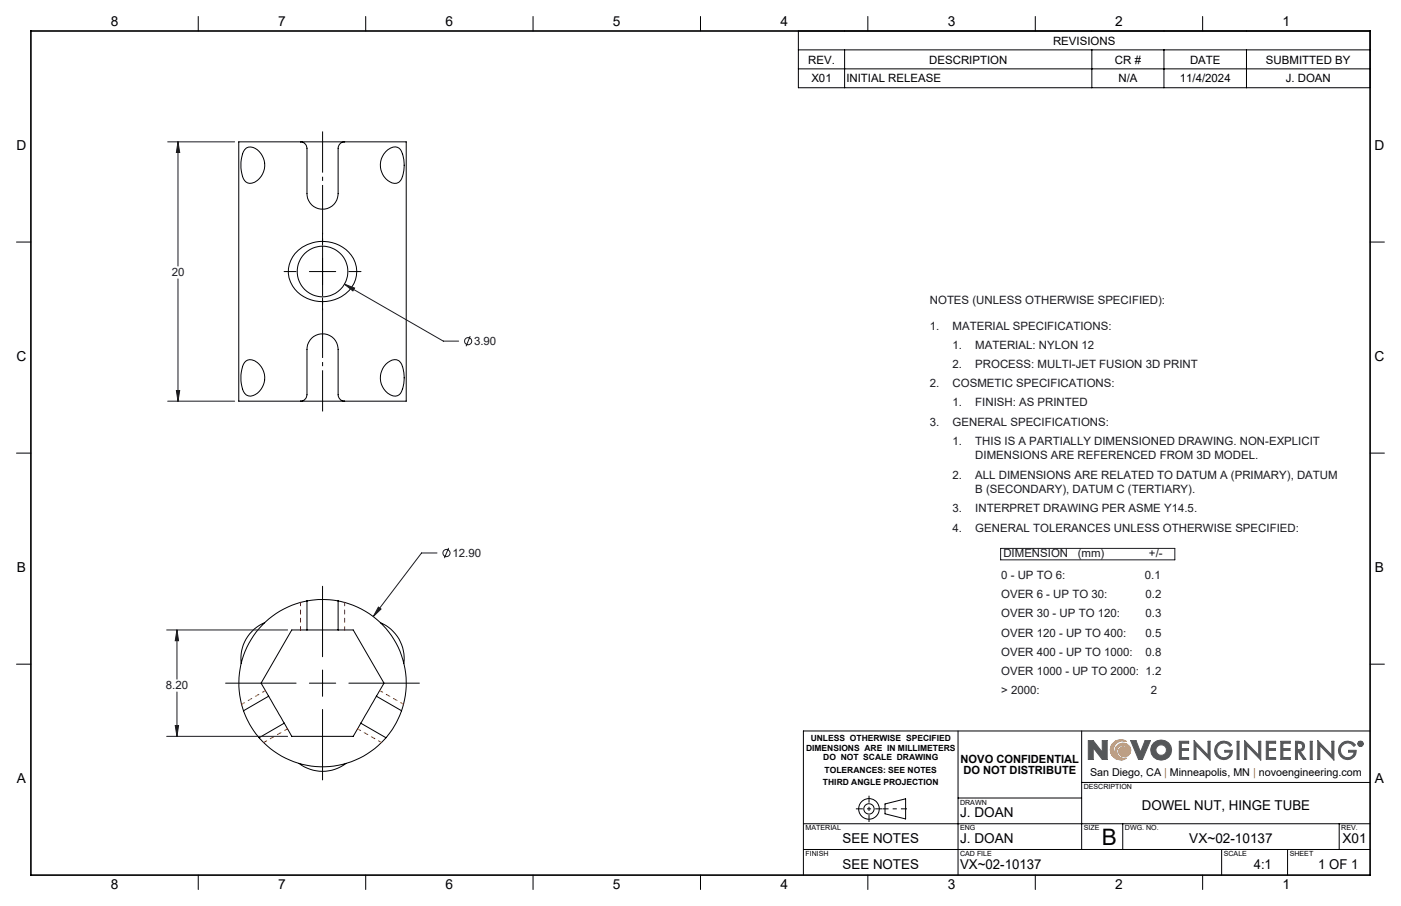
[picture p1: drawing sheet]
<svg xmlns="http://www.w3.org/2000/svg" width="432mm" height="279mm" viewBox="0 0 432 279" stroke-linecap="round" stroke-linejoin="round" font-family="sans-serif">
<g fill="none" stroke="#000" stroke-width=".31">
<path d="M61.1 5.1v4.5M112.7 5.1v4.5M164.3 5.1v4.5M215.9 5.1v4.5M267.5 5.1v4.5M319.1 5.1v4.5M370.7 5.1v4.5M75.4 46.2a2.88 2.88 0 0 1 4.5 .6 5.9 5.9 0 0 1-2.3 9.7 2.8 2.8 0 0 1-3.1-2.9 10.3 10.3 0 0 1 .9-7.4zM92.6 43.7h-19v80h19M92.6 43.7a2.01 2.01 0 0 1 2 2v14a4.8 4.8 0 0 0 4.8 4.8 4.8 4.8 0 0 0 4.8-4.8v-14a1.97 1.97 0 0 1 2-2M92.6 43.7h13.6M106.2 43.7h19v80h-19"/>
<path d="M118.9 46.8a2.98 2.98 0 0 1 4.5-.7 10.7 10.7 0 0 1 0 9.6 2.65 2.65 0 0 1-3.9 0 6 6 0 0 1-.6-8.9zM5.1 74.6h4.4M90.9 78.2a11.2 11.2 0 0 1 18.6 2.8 9.2 9.2 0 0 1-7.6 11.7 10.5 10.5 0 0 1-13-8.4 8.9 8.9 0 0 1 2-6.1zM422.3 74.6h4.4M75.8 111.3a3.2 3.2 0 0 1 4.1 1.1 5.9 5.9 0 0 1-2.6 9.8 2.97 2.97 0 0 1-2.8-3.1 10.4 10.4 0 0 1 .9-7.3zM118.9 112.4a3 3 0 0 1 4.5-.6 10.7 10.7 0 0 1 0 9.5 2.6 2.6 0 0 1-3.9-.1 6.1 6.1 0 0 1-.6-8.8zM5.1 139.7h4.4M92.6 123.7a2.01 2.01 0 0 0 2-2v-14a4.8 4.8 0 0 1 4.8-4.8 4.8 4.8 0 0 1 4.8 4.8v14a1.97 1.97 0 0 0 2 2M92.6 123.7h13.6M422.3 139.7h4.4M81.6 192a12 12 0 0 0-7.3 12.6M94.6 194.3h-4.7l-9.4 16.4 2.3 4"/>
<path d="M94.6 185.3a25.8 25.8 0 0 0-19.5 33.9M94.6 194.3h9.6M94.6 185.3a27.1 27.1 0 0 1 9.6 0M94.6 185.3v9M104.2 194.3h4.7l9.5 16.4-2.4 4M104.2 185.3a25.8 25.8 0 0 1 19.6 33.9M104.2 185.3v9M117.2 192a11.9 11.9 0 0 1 7.3 12.6M5.1 204.8h4.4M75.1 219.2a24.6 24.6 0 0 0 4.8 8.3M82.8 214.7l4.8 8.3M82.8 214.7l-7.7 4.5"/>
<path d="M116 214.7l-4.8 8.3M116 214.7l7.8 4.5M123.8 219.2a26.1 26.1 0 0 1-4.8 8.3M422.3 204.8h4.4M79.9 227.5a25.8 25.8 0 0 0 39.1 0M87.6 223l2.3 4.1h19l2.3-4.1M87.6 223l-7.7 4.5M92.2 235.4a12 12 0 0 0 14.4 0M111.2 223l7.8 4.5M295.3 225.4v44.5M333.4 225.4v36.6M422.3 225.4h-174.7v44.5"/>
<path d="M247.6 254h174.7M272.8 247.9l6.3-1.6v6.3l-6.3-1.6zM295.3 246.1h38.1M333.4 241.3h88.9M346 254v8M412.7 254v8M61.1 269.9v4.4M112.7 269.9v4.4M164.3 269.9v4.4M215.9 269.9v4.4M247.6 262h174.7M267.5 269.9v4.4"/>
<path d="M319.1 269.9v4.4M370.7 269.9v4.4M376.5 262v7.9M396.8 262v7.9"/>
<circle cx="99.4" cy="83.7" r="7.8"/>
<circle cx="267.8" cy="249.5" r="1.59"/>
<circle cx="267.8" cy="249.5" r="3.2"/>
</g>
<path d="M92.6 185.8v8.5M106.2 194.3v-8.5M81.8 213l-7.3 4.2M124.4 217.2l-7.4-4.2M81.3 229l7.3-4.3M110.2 224.7l7.4 4.3" fill="none" stroke="#f00" stroke-width=".31" stroke-dasharray="6.3 1.3 1.3 1.3 1.3 1.3" stroke-dashoffset="5.3"/>
<path d="M342.7 229.6a3.1 3.1 0 0 1 4.5-.9 2.82 2.82 0 0 0-3.9 1.7 2.82 2.82 0 0 0 2.3 3.6 2.45 2.45 0 0 1-1.1-4.2 2.45 2.45 0 0 1 4 1.5 1.88 1.88 0 0 1-1.9 2.1 1.88 1.88 0 0 1-1.8-2.2l.6-.7a1.82 1.82 0 0 1 2.4 1.5 1.89 1.89 0 0 0-2.6-2 1.89 1.89 0 0 0-.3 3.3l1.5 .6 .8-.1a3.2 3.2 0 0 1-4-.2 3.2 3.2 0 0 1-.5-4z" fill="none" stroke="#f78d2a" stroke-width=".31"/>
<g fill="none" stroke="#555759" stroke-width=".31">
<path d="M336.9 230.6v3.6h-1.5v-5.8h1.5l2.8 3.6M336.9 230.6h.1M337 230.6l2.7 3.6h1.5v-5.8h-1.5v3.6M339.7 232h.1M348.5 228.4h1.6l1.4 3.6 1.4-3.6h1.7l-2.5 5.8h-1.2zM363.5 228.6h2.9v.6h-2.3v1.7h2.2v.5h-2.2v2.2h2.3v.6h-2.9zM368 228.4l4.3 4.5v-4.3h.7v5.8l-4.4-4.5v4.3h-.6zM375.4 229.2a2.89 2.89 0 0 1 4.2 .5l-.5 .5a2.26 2.26 0 0 0-3.2-.7 2.26 2.26 0 0 0-.5 3.2 2.26 2.26 0 0 0 3.3 .4l.5-1.1h-1.7v-.6h2.3a2.78 2.78 0 0 1-4 2.5 2.78 2.78 0 0 1-.4-4.7zM381.3 228.6h.6v5.6h-.6zM383.6 228.4l4.3 4.5v-4.3h.7v5.8l-4.4-4.5v4.3h-.6zM390.3 228.6h2.9v.6h-2.3v1.7h2.2v.5h-2.2v2.2h2.3v.6h-2.9zM394.8 228.6h2.9v.6h-2.3v1.7h2.2v.5h-2.2v2.2h2.3v.6h-2.9z"/>
<path d="M399.3 228.6a2.74 2.74 0 0 1 2.6 .8l.2 .8-.3 .9-1.1 .6 1.8 2.5h-.8l-1.7-2.5h-.1v2.5h-.6zM399.9 229.2l1.1 .1a1.02 1.02 0 0 1 0 1.7l-1.1 .2zM403.8 228.6h.6v5.6h-.6zM406.2 228.4l4.3 4.5v-4.3h.6v5.8l-4.3-4.5v4.3h-.6zM413.6 229.2a2.89 2.89 0 0 1 4.2 .5l-.5 .5a2.25 2.25 0 0 0-3.3-.7 2.25 2.25 0 0 0-.2 3.4 2.25 2.25 0 0 0 3.4-.3l.1-.6h-1.6v-.6h2.3a2.79 2.79 0 0 1-4 2.5 2.79 2.79 0 0 1-.4-4.7zM419 228.9l.6 .1-.1 .4 .2 .4-.4-.4-.3 .4zM419.2 229l.3 .2-.3 .1z"/>
<circle cx="357.9" cy="231.3" r="1.64"/>
<circle cx="357.9" cy="231.3" r="3.2"/>
<circle cx="419.3" cy="229.4" r=".85"/>
<circle cx="419.3" cy="229.4" r=".71"/>
</g>
<path d="M279.5 249.4h-7.5" fill="none" stroke="#000" stroke-width=".31" stroke-dasharray="15.2 1.3 1.3 1.3" stroke-dashoffset="13.4" stroke-linecap="butt"/>
<path d="M263.8 249.4h8.1M267.8 245.4v8.1" fill="none" stroke="#000" stroke-width=".31" stroke-dasharray="15.2 1.3 1.3 1.3" stroke-dashoffset="13.1" stroke-linecap="butt"/>
<path d="M9.5 9.6h412.8v260.3h-412.8z" fill="none" stroke="#000" stroke-width=".5"/>
<path d="M343 229.1a3.2 3.2 0 0 1 4.2-.4 2.82 2.82 0 0 0-3.9 1.7 2.82 2.82 0 0 0 2.3 3.6 2.43 2.43 0 0 1-1.9-2.8 2.43 2.43 0 0 1 2.7-2 2.43 2.43 0 0 1 2.1 2.7 1.82 1.82 0 0 1-2.5 1.5 1.82 1.82 0 0 1-.9-2.7 1.73 1.73 0 0 1 2.7 1.3 1.9 1.9 0 0 0-2.6-2 1.9 1.9 0 0 0-.3 3.3l.8 .5h1.5a3.2 3.2 0 0 1-4.2-.4 3.2 3.2 0 0 1 0-4.3z" fill-rule="evenodd" fill="#f78d2a"/>
<path d="M335.4 228.4v5.8h1.5v-3.6l2.8 3.6h1.5v-5.8h-1.5v3.6l-2.8-3.6zM348.5 228.4l2.4 5.8h1.2l2.5-5.8h-1.7l-1.4 3.6-1.4-3.6zM355.6 229.1a3.1 3.1 0 0 0 .2 4.6 3.1 3.1 0 0 0 4.6-.6 3.1 3.1 0 0 0-1-4.5l-1.8-.4-1 .3zM356.2 231.3a1.65 1.65 0 0 1 3.3 0 1.65 1.65 0 0 1-3.3 0zM363.5 228.6v5.6h2.9v-.6h-2.3v-2.2h2.2v-.5h-2.2v-1.7h2.3v-.6zM368 228.4v5.8h.6v-4.3l4.4 4.5v-5.8h-.7v4.3zM375.2 229.3a2.79 2.79 0 0 0 .7 4.7 2.79 2.79 0 0 0 3.9-2.6h-2.3v.6h1.7a2.16 2.16 0 0 1-3 1.4 2.16 2.16 0 0 1-.9-3.2 2.22 2.22 0 0 1 3.8 0l.5-.5a2.92 2.92 0 0 0-4.4-.4zM381.3 228.6v5.6h.6v-5.6zM383.6 228.4v5.8h.6v-4.3l4.4 4.5v-5.8h-.7v4.3zM390.3 228.6v5.6h2.9v-.6h-2.3v-2.2h2.2v-.5h-2.2v-1.7h2.3v-.6zM394.8 228.6v5.6h2.9v-.6h-2.3v-2.2h2.2v-.5h-2.2v-1.7h2.3v-.6zM399.3 228.6v5.6h.6v-2.5l1.8 2.5h.8l-1.8-2.5 1.1-.6 .3-1.3a1.6 1.6 0 0 0-2.1-1.2zM399.9 229.2l1.3 .3 .3 .4-.3 1-1.3 .3zM403.8 228.6v5.6h.6v-5.6zM406.2 228.4v5.8h.6v-4.3l4.3 4.5v-5.8h-.6v4.3zM413.3 229.4a2.79 2.79 0 0 0 .9 4.6 2.79 2.79 0 0 0 3.8-2.6h-2.3v.6h1.6a2.18 2.18 0 0 1-3.2 1.3 2.18 2.18 0 0 1-.4-3.5 2.22 2.22 0 0 1 3.6 .4l.5-.5a2.89 2.89 0 0 0-4.5-.3zM419 228.9v.9h.2v-.4l.5 .4-.2-.4 .2-.4zM419.2 229l.3 .2-.3 .1zM418.5 229.4a.85 .85 0 0 0 1.7 0 .85 .85 0 0 0-1.7 0zM418.6 229.4a.71 .71 0 0 1 1.4 0 .71 .71 0 0 1-1.4 0z" fill-rule="evenodd" fill="#555759"/>
<g fill="none" stroke="#191924" stroke-width=".31">
<path d="M51.7 43.7h20.6M54.9 43.7l.5 3.3h-1zM54.9 43.7v38.4M54.9 86v37.7M106.2 87.6l3.1 1.2-.5 .9zM106.2 87.6l30.4 17.6h4.8M144.9 103.6l-1.2 3.2M51.7 123.7h20.6M54.4 120.4h1l-.5 3.3zM134.7 170.5h-4.8l-14.9 19.6M138.3 169l-1.3 3.1M308.4 169.1h53.7v3.5h-53.7z"/>
<path d="M51.4 194.3h37.3M54.5 194.3l.5 3.3h-1zM54.5 194.3v15.1M116.6 187.2l.8 .6-2.4 2.3zM54.5 213.4v13.7M51.4 227.1h37.3M54 223.8h1l-.5 3.3z"/>
<circle cx="144.3" cy="105.2" r="1.1"/>
<circle cx="137.6" cy="170.5" r="1.1"/>
</g>
<path d="M99.4 40.5v86.4" fill="none" stroke="#000" stroke-width=".31" stroke-dasharray="15.2 1.3 1.3 1.3" stroke-dashoffset="2.5" stroke-linecap="butt"/>
<g fill="none" stroke="#000" stroke-width=".31">
<path d="M246.1 9.6h176.2v17.5h-176.2zM246.1 15.4h176.2M260.3 15.4v11.7M336.5 15.4v11.7M358.7 15.4v11.7M384.2 15.4v11.7M246.1 21.2h176.2M99.4 71.9v3.7M99.4 79.7v8.1M87.6 83.7h3.7M95.4 83.7h8.1M99.4 91.9v3.7"/>
<path d="M107.5 83.7h3.8M99.4 180.8v21.7M69.5 210.7h21.8M95.4 210.7h8.1M99.4 206.6v8.1M99.4 218.8v21.7M107.5 210.7h21.8"/>
</g>
<path d="M106.2 87.6l2.6 2.1 .5-.9zM54.9 43.7l.5 3.3h-1zM54.4 120.4h1l-.5 3.3zM116.6 187.2l-1.6 2.9 2.4-2.3zM54.5 194.3l.5 3.3h-1zM54 223.8h1l-.5 3.3z" fill="#191924"/>
<text font-size="7" x="339.5" y="260.5">B</text>
<g font-size="4.2">
<text x="34.1" y="8.1">8</text>
<text x="85.7" y="8.1">7</text>
<text x="137.3" y="8.1">6</text>
<text x="188.9" y="8.1">5</text>
<text x="240.5" y="8.1">4</text>
<text x="292.1" y="8.1">3</text>
<text x="343.7" y="8.1">2</text>
<text x="395.3" y="8.1">1</text>
<text x="5.1" y="46.4">D</text>
<text x="423.7" y="46.4">D</text>
<text x="5.1" y="111.4">C</text>
<text x="423.7" y="111.4">C</text>
<text x="5.2" y="176.5">B</text>
<text x="423.8" y="176.5">B</text>
<text x="5.2" y="241.6">A</text>
<text x="423.8" y="241.6">A</text>
<text x="351.9" y="249.9">DOWEL NUT, HINGE TUBE</text>
<text x="295.9" y="252">J. DOAN</text>
<text x="259.7" y="260">SEE NOTES</text>
<text x="295.9" y="260">J. DOAN</text>
<text x="366.5" y="260">VX~02-10137</text>
<text x="413.8" y="260">X01</text>
<text x="259.7" y="267.9">SEE NOTES</text>
<text x="295.9" y="267.9">VX~02-10137</text>
<text x="386.4" y="267.9">4:1</text>
<text x="406.3" y="267.9">1 OF 1</text>
<text x="34.1" y="274.2">8</text>
<text x="85.7" y="274.2">7</text>
<text x="137.3" y="274.2">6</text>
<text x="188.9" y="274.2">5</text>
<text x="240.5" y="274.2">4</text>
<text x="292.1" y="274.2">3</text>
<text x="343.7" y="274.2">2</text>
<text x="395.3" y="274.2">1</text>
</g>
<g font-size="3.5">
<text x="324.6" y="13.8">REVISIONS</text>
<text x="249.1" y="19.6">REV.</text>
<text x="286.4" y="19.6">DESCRIPTION</text>
<text x="343.6" y="19.6">CR #</text>
<text x="366.8" y="19.6">DATE</text>
<text x="390.2" y="19.6">SUBMITTED BY</text>
<text x="250.1" y="25.4">X01</text>
<text x="260.8" y="25.4">INITIAL RELEASE</text>
<text x="344.7" y="25.4">N/A</text>
<text x="363.6" y="25.4">11/4/2024</text>
<text x="396.3" y="25.4">J. DOAN</text>
<text x="296.1" y="235.2">NOVO CONFIDENTIAL</text>
<text x="296.9" y="238.7">DO NOT DISTRIBUTE</text>
</g>
<g font-size="3.5" fill="#191924">
<text x="52.9" y="85.2">20</text>
<text x="286.6" y="93.8">NOTES (UNLESS OTHERWISE SPECIFIED):</text>
<text x="286.6" y="101.7">1.</text>
<text x="293.6" y="101.7">MATERIAL SPECIFICATIONS:</text>
<text x="146.1" y="106.4">3.90</text>
<text x="293.6" y="107.6">1.</text>
<text x="300.6" y="107.6">MATERIAL: NYLON 12</text>
<text x="293.6" y="113.5">2.</text>
<text x="300.6" y="113.5">PROCESS: MULTI-JET FUSION 3D PRINT</text>
<text x="286.6" y="119.4">2.</text>
<text x="293.6" y="119.4">COSMETIC SPECIFICATIONS:</text>
<text x="293.6" y="125.3">1.</text>
<text x="300.6" y="125.3">FINISH: AS PRINTED</text>
<text x="286.6" y="131.3">3.</text>
<text x="293.6" y="131.3">GENERAL SPECIFICATIONS:</text>
<text x="293.6" y="137.2">1.</text>
<text x="300.6" y="137.2">THIS IS A PARTIALLY DIMENSIONED DRAWING. NON-EXPLICIT</text>
<text x="300.6" y="141.7">DIMENSIONS ARE REFERENCED FROM 3D MODEL.</text>
<text x="293.6" y="147.6">2.</text>
<text x="300.6" y="147.6">ALL DIMENSIONS ARE RELATED TO DATUM A (PRIMARY), DATUM</text>
<text x="300.6" y="152.1">B (SECONDARY), DATUM C (TERTIARY).</text>
<text x="293.6" y="158">3.</text>
<text x="300.6" y="158">INTERPRET DRAWING PER ASME Y14.5.</text>
<text x="293.6" y="163.9">4.</text>
<text x="300.6" y="163.9">GENERAL TOLERANCES UNLESS OTHERWISE SPECIFIED:</text>
<text x="139.4" y="171.7">12.90</text>
<text x="309.3" y="171.9">DIMENSION</text>
<text x="332.2" y="171.9">(mm)</text>
<text x="354.1" y="171.9">+/-</text>
<text x="308.6" y="178.6">0 - UP TO 6:</text>
<text x="352.9" y="178.6">0.1</text>
<text x="308.6" y="184.5">OVER 6 - UP TO 30:</text>
<text x="353.1" y="184.5">0.2</text>
<text x="308.6" y="190.4">OVER 30 - UP TO 120:</text>
<text x="353.1" y="190.4">0.3</text>
<text x="308.6" y="196.3">OVER 120 - UP TO 400:</text>
<text x="353.1" y="196.3">0.5</text>
<text x="308.6" y="202.2">OVER 400 - UP TO 1000:</text>
<text x="353.1" y="202.2">0.8</text>
<text x="308.6" y="208.1">OVER 1000 - UP TO 2000: 1.2</text>
<text x="51.1" y="212.6">8.20</text>
<text x="308.6" y="214">&gt; 2000:</text>
<text x="354.7" y="214">2</text>
</g>
<text font-size="3.3" x="336" y="239.4">San Diego, CA | Minneapolis, MN | novoengineering.com</text>
<g font-size="2.6">
<text x="248.4" y="231.5">DIMENSIONS ARE IN MILLIMETERS</text>
<text x="249.9" y="228.6">UNLESS OTHERWISE SPECIFIED</text>
<text x="253.7" y="234.4">DO NOT SCALE DRAWING</text>
<text x="254.2" y="238.5">TOLERANCES: SEE NOTES</text>
<text x="253.7" y="242.1">THIRD ANGLE PROJECTION</text>
</g>
<g font-size="2.2">
<text x="334" y="243.4">DESCRIPTION</text>
<text x="295.9" y="248.2">DRAWN</text>
<text x="248.3" y="256.1">MATERIAL</text>
<text x="295.9" y="256.1">ENG</text>
<text x="334" y="256.1">SIZE</text>
<text x="346.7" y="256.1">DWG. NO.</text>
<text x="413.4" y="256.1">REV.</text>
<text x="248.3" y="264">FINISH</text>
<text x="295.9" y="264">CAD FILE</text>
<text x="377.2" y="264">SCALE</text>
<text x="397.5" y="264">SHEET</text>
</g>
</svg>
